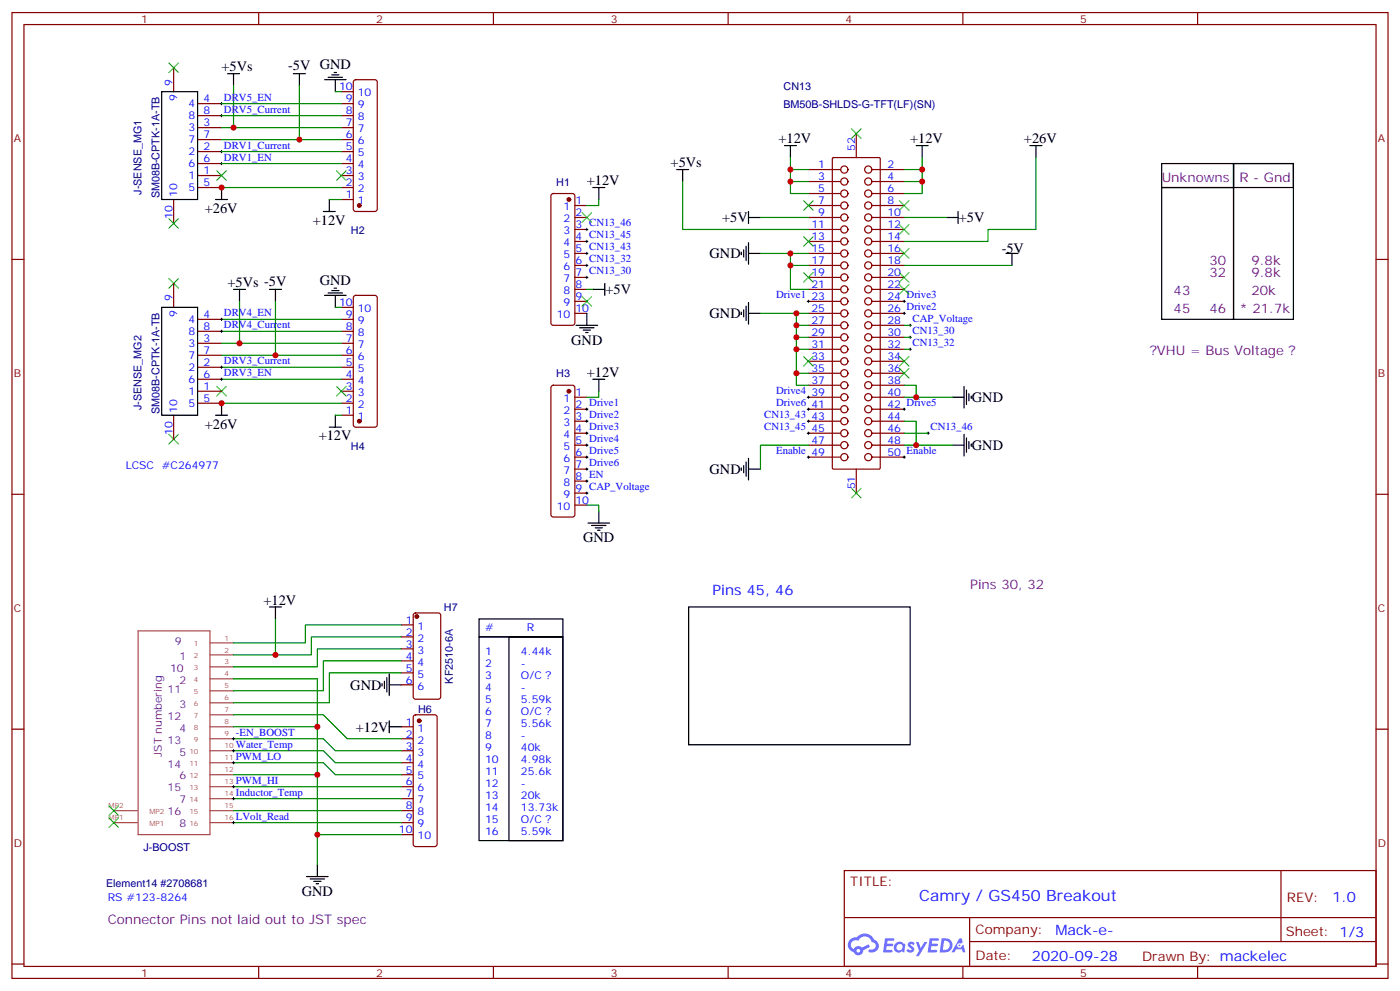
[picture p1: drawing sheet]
<svg xmlns="http://www.w3.org/2000/svg" width="412mm" height="292mm" viewBox="0 0 412 292" stroke-linecap="round" stroke-linejoin="round" font-family="sans-serif">
<g fill="none" stroke="#870000" stroke-width=".35">
<path d="M3.5 3.7h405.4v284.3h-405.4zM7.1 7.2h398.2v277.3h-398.2zM76.2 3.7v3.5M145.3 3.7v3.5M214.5 3.7v3.5M283.6 3.7v3.5M352.8 3.7v3.5M3.5 76.4h3.6M405.3 76.4h3.6M3.5 145.5h3.6M405.3 145.5h3.6M3.5 214.7h3.6"/>
<path d="M405.3 214.7h3.6M248.7 256.3h156.6v28.2h-156.6zM377.3 256.3v20.9M248.7 270.1h156.5M285.6 277.2h119.6M285.6 270.1v14.2M3.5 283.8h3.6M76.2 284.5v3.5M145.3 284.5v3.5M214.5 284.5v3.5M283.6 284.5v3.5M352.8 284.5v3.5"/>
<path d="M405.3 283.8h3.6"/>
</g>
<g fill="#5487ff">
<path d="M267.7 277.5a1.22 1.22 0 0 1 1.7 .2l-.4 .6a.47 .47 0 0 0-.3-.4 .47 .47 0 0 0-.5 .2l.1 .2a1.14 1.14 0 0 1 .8 1.8 1.14 1.14 0 0 1-1.9 0l-.2-.2 .5-.6 .7 .5a.29 .29 0 0 0 .3-.3 .29 .29 0 0 0-.2-.3 1.04 1.04 0 0 1-.6-1.7z"/>
<path d="M260.7 276.2h2.4l.3 .2-.2 .5-1.8 .1-.1 .8h1.5l.3 .4-.3 .4h-1.6l-.2 1.1h1.7l.2 .3-.2 .3-2.6 .1z"/>
<path d="M273.8 276.2h2.4l.3 .2-.1 .5-1.8 .1-.2 .8h1.6l.3 .4-.4 .4-1.6-.1-.1 1.1 1.7 .1 .2 .3-.2 .3-2.6 .1z"/>
<path d="M282.6 276.2h.7l.3 1.3-.6 .3a.69 .69 0 0 0-1 .3 .69 .69 0 0 0 .4 .9 .69 .69 0 0 0 .9-.6l.5-.2 .6 2.2h-.8l-.2-.9h-1.8l-.5 .9h-.8z"/>
<path d="M269.8 277.3h.8l.6 1.8 1.1-1.8h.9l-2.6 4.2h-.8l.9-1.5z"/>
<path d="M277.4 276.2l-.6 4.2h1.3a2.11 2.11 0 0 0 2.5-2.1 2.11 2.11 0 0 0-2.5-2.1zM278.1 277a1.39 1.39 0 0 1 1.7 1.4 1.39 1.39 0 0 1-1.8 1.2h-.3z"/>
<path d="M263.7 277.8a1.54 1.54 0 0 0-.1 2.2 1.54 1.54 0 0 0 2.2 .1l.6 .3 .3-2.3-.2-.3h-.4a1.49 1.49 0 0 0-2.4 0zM264 278.8a.94 .94 0 0 1 1.8 0 .94 .94 0 0 1-1.8 0z"/>
<path d="M250.4 276.6a2.18 2.18 0 0 0 1.1 3.7 1.44 1.44 0 0 0 1.6 .9 1.44 1.44 0 0 0 1.2-1.4l2-1.1-.5-.7-1.9 1a1.47 1.47 0 0 0-2.4 .4 1.39 1.39 0 0 1-.7-1.9 1.39 1.39 0 0 1 2-.5 2.12 2.12 0 0 1 2.2-1.3 2.12 2.12 0 0 1 1.9 1.7 1.14 1.14 0 0 1 1.1 1.4 1.14 1.14 0 0 1-1.7 .7 .43 .43 0 0 0-.5 .4 .43 .43 0 0 0 .4 .5 1.98 1.98 0 0 0 2.5-1.2 1.98 1.98 0 0 0-1.2-2.6 3.1 3.1 0 0 0-5.3-.6l-.9 .1zM252.3 279.9a.55 .55 0 0 1 1.1 0 .55 .55 0 0 1-1.1 0z"/>
<circle cx="282.6" cy="278.3" r=".26"/>
</g>
<path d="M245.2 46.6l.3-.2h13.4l.4 .3v91.1l-.4 .3h-13.4l-.3-.3z" fill="none" stroke="#870000" stroke-width=".35"/>
<g fill="#fff" stroke="#870000" stroke-width=".35">
<circle cx="248.7" cy="53.4" r="1.06"/>
<circle cx="255.8" cy="57" r="1.06"/>
<circle cx="248.7" cy="57" r="1.06"/>
<circle cx="255.8" cy="53.4" r="1.06"/>
<circle cx="248.7" cy="49.9" r="1.06"/>
<circle cx="255.8" cy="49.9" r="1.06"/>
<circle cx="248.7" cy="60.5" r="1.06"/>
<circle cx="255.8" cy="64" r="1.06"/>
<circle cx="248.7" cy="64" r="1.06"/>
<circle cx="255.8" cy="60.5" r="1.06"/>
<circle cx="248.7" cy="67.6" r="1.06"/>
<circle cx="255.8" cy="71.1" r="1.06"/>
<circle cx="248.7" cy="71.1" r="1.06"/>
<circle cx="255.8" cy="67.6" r="1.06"/>
<circle cx="255.8" cy="74.6" r="1.06"/>
<circle cx="248.7" cy="74.6" r="1.06"/>
<circle cx="255.8" cy="78.1" r="1.06"/>
<circle cx="248.7" cy="78.1" r="1.06"/>
<circle cx="255.8" cy="81.7" r="1.06"/>
<circle cx="248.7" cy="81.7" r="1.06"/>
<circle cx="255.8" cy="85.2" r="1.06"/>
<circle cx="248.7" cy="85.2" r="1.06"/>
<circle cx="255.8" cy="88.7" r="1.06"/>
<circle cx="248.7" cy="88.7" r="1.06"/>
<circle cx="255.8" cy="92.3" r="1.06"/>
<circle cx="248.7" cy="92.3" r="1.06"/>
<circle cx="255.8" cy="95.8" r="1.06"/>
<circle cx="248.7" cy="95.8" r="1.06"/>
<circle cx="255.8" cy="99.3" r="1.06"/>
<circle cx="248.7" cy="99.3" r="1.06"/>
<circle cx="255.8" cy="102.8" r="1.06"/>
<circle cx="248.7" cy="102.8" r="1.06"/>
<circle cx="255.8" cy="106.4" r="1.06"/>
<circle cx="248.7" cy="106.4" r="1.06"/>
<circle cx="255.8" cy="109.9" r="1.06"/>
<circle cx="248.7" cy="109.9" r="1.06"/>
<circle cx="255.8" cy="113.4" r="1.06"/>
<circle cx="248.7" cy="113.4" r="1.06"/>
<circle cx="255.8" cy="116.9" r="1.06"/>
<circle cx="248.7" cy="116.9" r="1.06"/>
<circle cx="255.8" cy="120.5" r="1.06"/>
<circle cx="248.7" cy="120.5" r="1.06"/>
<circle cx="255.8" cy="124" r="1.06"/>
<circle cx="248.7" cy="124" r="1.06"/>
<circle cx="255.8" cy="127.5" r="1.06"/>
<circle cx="248.7" cy="127.5" r="1.06"/>
<circle cx="255.8" cy="131.1" r="1.06"/>
<circle cx="248.7" cy="131.1" r="1.06"/>
<circle cx="255.8" cy="134.6" r="1.06"/>
<circle cx="248.7" cy="134.6" r="1.06"/>
</g>
<g fill="none" stroke="#870000" stroke-width=".35">
<path d="M51.2 19.9v7.1M58.2 37.6h7.1M58.2 30.5h7.1M58.2 34h7.1M100.5 37.6h3.6M100.5 30.5h3.6M100.5 34h3.6M100.5 27h3.6M104.3 23.7l.5-.2h5.6l.5 .2 .2 .5v37.4l-.2 .5-.5 .2h-5.6l-.5-.3-.2-.4v-37.4zM252.2 39.3v7.1M51.2 58.7v7.1M58.2 51.7h7.1"/>
<path d="M58.2 44.6h7.1M58.2 55.2h7.1M58.2 48.2h7.1M58.2 41.1h7.1M100.5 51.7h3.6M100.5 44.6h3.6M100.5 55.2h3.6M100.5 48.2h3.6M100.5 41.1h3.6M100.5 58.7h3.6M162.5 57.2l.5-.2h5.6l.5 .2 .2 .5v37.4l-.2 .5-.5 .2h-5.6l-.5-.3-.2-.4v-37.4zM238.1 53.4h9.5"/>
<path d="M238.1 57h9.5M238.1 49.9h9.5M256.8 53.4h9.5M256.8 57h9.5M256.8 49.9h9.5M169.3 60.5h3.6M169.3 64h3.6M169.3 67.6h3.6M169.3 71.1h3.6M169.3 74.6h3.6M169.3 78.1h3.6M238.1 60.5h9.5"/>
<path d="M238.1 64h9.5M238.1 67.6h9.5M238.1 71.1h9.5M238.1 74.6h9.5M238.1 78.1h9.5M256.8 60.5h9.5M256.8 64h9.5M256.8 67.6h9.5M256.8 71.1h9.5M256.8 74.6h9.5M256.8 78.1h9.5M51.2 83.4v7.1"/>
<path d="M58.2 94h7.1M58.2 97.5h7.1M100.5 94h3.6M100.5 97.5h3.6M100.5 90.5h3.6M104.3 87.2l.5-.2h5.6l.5 .2 .2 .5v37.4l-.2 .5-.5 .2h-5.6l-.5-.3-.2-.4v-37.4zM169.3 81.7h3.6M169.3 85.2h3.6M169.3 88.7h3.6M169.3 92.3h3.6M238.1 81.7h9.5M238.1 85.2h9.5"/>
<path d="M238.1 88.7h9.5M238.1 92.3h9.5M238.1 95.8h9.5M238.1 99.3h9.5M256.8 81.7h9.5M256.8 85.2h9.5M256.8 88.7h9.5M256.8 92.3h9.5M256.8 95.8h9.5M256.8 99.3h9.5M58.2 115.2h7.1M58.2 108.1h7.1"/>
<path d="M58.2 101.1h7.1M58.2 118.7h7.1M58.2 111.7h7.1M58.2 104.6h7.1M100.5 115.2h3.6M100.5 108.1h3.6M100.5 101.1h3.6M100.5 118.7h3.6M100.5 111.7h3.6M100.5 104.6h3.6M162.5 113.6l.5-.2h5.6l.5 .2 .2 .5v37.4l-.2 .5-.5 .2h-5.6l-.5-.2-.2-.5v-37.4zM169.3 116.9h3.6"/>
<path d="M238.1 102.8h9.5M238.1 106.4h9.5M238.1 109.9h9.5M238.1 113.4h9.5M238.1 116.9h9.5M256.8 102.8h9.5M256.8 106.4h9.5M256.8 109.9h9.5M256.8 113.4h9.5M256.8 116.9h9.5M51.2 122.2v7.1M100.5 122.2h3.6"/>
<path d="M169.3 120.5h3.6M169.3 124h3.6M169.3 127.5h3.6M169.3 131.1h3.6M169.3 134.6h3.6M169.3 138.1h3.6M238.1 120.5h9.5M238.1 124h9.5M238.1 127.5h9.5M238.1 131.1h9.5M238.1 134.6h9.5M252.2 138.1v7.1"/>
<path d="M256.8 120.5h9.5M256.8 124h9.5M256.8 127.5h9.5M256.8 131.1h9.5M256.8 134.6h9.5M169.3 141.6h3.6M169.3 145.2h3.6M169.3 148.7h3.6M118.2 184h3.5M118.2 187.5h3.5M118.2 191h3.5M118.2 194.6h3.5"/>
<path d="M118.2 198.1h3.5M121.9 180.7l.5-.3h6.7l.7 .5v24.2l-.4 .7h-7l-.6-.4-.1-24.2zM118.2 214h3.5M118.2 217.5h3.5M118.2 201.6h3.5M121.9 210.6l.5-.2h5.7l.5 .2 .2 .5v37.4l-.3 .5-.4 .2h-5.7l-.5-.2-.2-.5v-37.4zM118.2 221h3.5M118.2 224.5h3.5M118.2 228.1h3.5M118.2 231.6h3.5M118.2 235.1h3.5M118.2 238.7h3.5"/>
<path d="M118.2 242.2h3.5M118.2 245.7h3.5"/>
</g>
<g fill="none" stroke="#000" stroke-width=".29">
<path d="M64.9 34h.7M64.9 30.5h.7M65.3 30.2v.7M65.3 33.7v.7M64.9 48.2h.7M64.9 44.6h.7M65.3 44.3v.7M65.3 47.8v.7M172.5 78.1h.7M172.5 67.6h.7M172.5 74.6h.7M172.5 71.1h.7"/>
<path d="M172.9 67.2v.7M172.9 70.7v.7M172.9 74.3v.7M172.9 77.8v.7M64.9 97.5h.7M64.9 94h.7M65.3 93.7v.7M65.3 97.2v.7M172.5 81.7h.7M172.9 81.3v.7M237.8 88.7h.7M238.1 88.4v.7"/>
<path d="M266 88.7h.7M266 92.3h.7M266.3 88.4v.7M266.3 91.9v.7M267.8 95.8h.7M267.8 99.3h.7M268.1 95.4v.7M268.1 99v.7M64.9 111.7h.7M64.9 108.1h.7M65.3 107.8v.7M65.3 111.3v.7"/>
<path d="M237.8 116.9h.7M238.1 116.6v.7M267.8 102.8h.7M268.1 102.5v.7M172.5 120.5h.7M172.5 134.6h.7M172.5 124h.7M172.5 127.5h.7M172.5 131.1h.7M172.5 138.1h.7M172.9 120.1v.7M172.9 123.6v.8"/>
<path d="M172.9 127.2v.7M172.9 130.7v.7M172.9 134.2v.7M172.9 137.8v.7M237.8 120.5h.7M237.8 134.6h.7M237.8 124h.7M237.8 127.5h.7M238.1 120.1v.7M238.1 123.6v.8M238.1 127.2v.7M238.1 134.2v.7"/>
<path d="M266 120.5h.7M266 134.6h.7M266.3 120.1v.7M266.3 134.2v.7M273 127.5h.8M273.4 127.2v.7M172.5 141.6h.7M172.5 145.2h.7M172.9 141.3v.7M172.9 144.8v.7M68.4 217.5h.7M68.8 217.1v.7"/>
<path d="M68.4 231.6h.7M68.4 224.5h.7M68.4 235.1h.7M68.4 221h.7M68.8 220.7v.7M68.8 224.2v.7M68.8 231.2v.8M68.8 234.8v.7M68.4 242.2h.7M68.8 241.8v.7"/>
</g>
<g fill="none" stroke="#000" stroke-width=".35">
<path d="M47.6 27h10.6v31.7h-10.6zM67 21.7h3.6M68.8 21.7v3.5M86.4 21.7h3.6M88.2 21.7v3.5M95.6 23.5h6.4M96.7 22.8h4.2M97.7 22h2.1M98.4 21.3h.7M98.8 23.5v3.5M63.5 58.7h3.5M65.3 55.2v3.5"/>
<path d="M97 58.7v3.6M174.6 55.2h3.6M176.4 55.2v3.5M199.3 49.9h3.5M201.1 49.9v3.5M231.1 42.9h3.5M232.8 42.9v3.5M269.9 42.9h3.5M271.6 42.9v3.5M303.4 42.9h3.5M305.2 42.9v3.5M342.2 55.2h21.2v38.8h-21.2z"/>
<path d="M342.2 48.2h21.2v7h-21.2zM363.4 48.2h17.6v45.8h-17.6zM363.4 48.2h17.6v7h-17.6zM95.2 62.3h3.6M218.4 74.3v.7M219.1 73.6v2.1M219.8 72.5v4.2M220.5 74.6h3.5M220.5 62.3v3.5M220.5 71.4v6.4M220.5 64h3.5M278.7 64h3.5"/>
<path d="M282.2 62.3v3.5M296.3 74.6h3.6M298.1 74.6v3.5M47.6 90.5h10.6v31.7h-10.6zM68.8 85.2h3.5M70.6 85.2v3.5M79.4 85.2h3.5M81.1 85.2v3.5M95.6 87h6.4M96.7 86.3h4.2M97.7 85.5h2.1M98.4 84.8h.7"/>
<path d="M98.8 87v3.5M169.7 95.8h6.3M170.7 96.5h4.3M171.8 97.2h2.1M172.5 97.9h.7M172.9 92.3v3.5M174.6 85.2h3.6M178.2 83.4v3.6M218.4 91.9v.7M219.1 91.2v2.1M219.8 90.1v4.3M220.5 89.1v6.3"/>
<path d="M220.5 92.3h3.5M65.3 118.7v3.5M174.6 111.7h3.6M176.4 111.7v3.5M280.5 116.9h3.5M284 113.8v6.3M284.7 114.8v4.3M285.4 115.9v2.1M286.1 116.6v.7M63.5 122.2h3.5M97 125.8h3.5M98.8 122.2v3.6"/>
<path d="M218.4 137.8v.7M219.1 137.1v2.1M219.8 136v4.2M220.5 134.9v6.4M220.5 138.1h3.5M280.5 131.1h3.5M284 127.9v6.3M284.7 128.9v4.3M285.4 130v2.1M286.1 130.7v.7M173.2 154h6.4M174.3 154.7h4.2"/>
<path d="M175.3 155.4h2.1M176 156.1h.7M176.4 150.5v3.5M79.4 178.7h3.5M81.1 178.7v3.5M202.8 178.7h65.3v40.6h-65.3zM113.9 199.5v4.2M114.7 198.4v6.4M141.1 187.5h24.7v60h-24.7zM141.1 182.2h24.7v5.3h-24.7zM149.9 187.5h15.9v60h-15.9zM112.5 201.3v.7"/>
<path d="M113.2 200.6v2.1M114.7 214h3.5M114.7 212.2v3.5M114.7 201.6h3.5M90.3 258.1h6.4M91.4 258.8h4.2M92.4 259.5h2.1M93.5 254.5v3.6M93.1 260.2h.7"/>
</g>
<g fill="none" stroke="#008700" stroke-width=".35">
<path d="M65.3 34h35.2M65.3 30.5h35.2M68.8 25.2v12.4h-3.5M68.8 37.6h31.7M88.2 25.2v15.9h-22.9M98.8 27h1.7M65.3 55.2h35.2M65.3 48.2h35.2M65.3 44.6h35.2M88.2 41.1h12.3M97 58.7h3.5M176.4 58.7v1.8h-3.5"/>
<path d="M201.1 53.4v14.2h37M232.8 46.4v10.6h5.3M232.8 53.4h5.3M232.8 49.9h5.3M266.3 53.4h5.3M266.3 49.9h5.3M271.6 46.4v10.6h-5.3M305.2 46.4v21.2h-14.2v3.5h-24.7M224 64h14.1M224 74.6h14.1M232.8 74.6v3.5h5.3M232.8 78.1v7.1h5.3"/>
<path d="M266.3 64h12.4M266.3 78.1h31.8M65.3 97.5h35.2M65.3 94h35.2M70.6 88.7v12.4M81.1 88.7v15.9M98.8 90.5h1.7M172.9 85.2h1.7M224 92.3h14.1M234.6 92.3v10.5h3.5M234.6 95.8h3.5M234.6 99.3h3.5"/>
<path d="M266.3 99.3h1.8M266.3 95.8h1.8M65.3 118.7h35.2M65.3 111.7h35.2M65.3 108.1h35.2M65.3 104.6h35.2M65.3 101.1h35.2M176.4 115.2v1.7h-3.5M234.6 102.8v7.1h3.5M234.6 109.9v3.5h3.5M266.3 113.4h3.6v3.5M266.3 116.9h14.2"/>
<path d="M266.3 102.8h1.8M98.8 122.2h1.7M238.1 131.1h-14.1v7M266.3 124h3.6v7.1M266.3 131.1h14.2M266.3 127.5h7.1M172.9 148.7h3.5v1.8M68.8 199.8h24.7v28.3M81.1 182.2v10.6M118.2 184h-28.2v5.3h-21.2M118.2 187.5h-26.5v5.3h-22.9M118.2 191h-24.7v5.3h-24.7"/>
<path d="M118.2 194.6h-23v8.8h-26.4M118.2 198.1h-21.2v8.8h-28.2M68.8 210.4h26.4l7.1 7.1h15.9M68.8 217.5h26.4l3.6 3.5h19.4M68.8 214h24.7M68.8 221h26.4l3.6 3.5h19.4M68.8 224.5h26.4l3.6 3.6h19.4M68.8 231.6h49.4M68.8 235.1h49.4M68.8 238.7h49.4M68.8 228.1h24.7M93.5 228.1v26.4"/>
<path d="M68.8 242.2h49.4M93.5 245.7h24.7"/>
</g>
<g fill="none" stroke="#3c3" stroke-width=".35">
<path d="M49.7 18.5l2.9 2.8M52.6 18.5l-2.9 2.8M250.8 37.9l2.8 2.8M253.6 37.9l-2.8 2.8M63.9 50.3l2.8 2.8M66.7 50.3l-2.8 2.8M99.1 50.3l2.9 2.8M102 50.3l-2.9 2.8M236.7 59.1l2.8 2.8M239.5 59.1l-2.8 2.8M264.9 59.1l2.9 2.8M267.8 59.1l-2.9 2.8"/>
<path d="M49.7 64.4l2.9 2.8M52.6 64.4l-2.9 2.8M171.4 62.6l2.9 2.8M174.3 62.6l-2.9 2.8M236.7 69.7l2.8 2.8M239.5 69.7l-2.8 2.8M264.9 66.1l2.9 2.9M264.9 73.2l2.9 2.8M267.8 66.1l-2.9 2.9M267.8 73.2l-2.9 2.8M49.7 82l2.9 2.8M52.6 82l-2.9 2.8"/>
<path d="M171.4 87.3l2.9 2.8M174.3 87.3l-2.9 2.8M236.7 80.3l2.8 2.8M239.5 80.3l-2.8 2.8M264.9 80.3l2.9 2.8M264.9 83.8l2.9 2.8M267.8 80.3l-2.9 2.8M267.8 83.8l-2.9 2.8M63.9 113.8l2.8 2.8M66.7 113.8l-2.8 2.8M99.1 113.8l2.9 2.8M102 113.8l-2.9 2.8"/>
<path d="M236.7 105l2.8 2.8M239.5 105l-2.8 2.8M264.9 105l2.9 2.8M264.9 108.5l2.9 2.8M267.8 105l-2.9 2.8M267.8 108.5l-2.9 2.8M49.7 127.9l2.9 2.8M52.6 127.9l-2.9 2.8M250.8 143.8l2.8 2.8M253.6 143.8l-2.8 2.8M32.1 237.2l2.8 2.9M34.9 237.2l-2.8 2.9"/>
<path d="M32.1 240.8l2.8 2.8M34.9 240.8l-2.8 2.8"/>
</g>
<g fill="none" stroke="#a64a4a" stroke-width=".35">
<path d="M40.7 185.7h21.1v60h-21.1zM61.8 189.3h7M61.8 192.8h7M61.8 196.3h7M61.8 199.8h7M61.8 203.4h7M61.8 206.9h7M61.8 210.4h7M61.8 214h7M61.8 217.5h7M33.5 238.7h7M61.8 221h7"/>
<path d="M61.8 224.5h7M61.8 228.1h7M61.8 231.6h7M61.8 235.1h7M61.8 238.7h7M33.5 242.2h7M61.8 242.2h7"/>
</g>
<g fill="#870000" stroke="#870000" stroke-width=".35">
<circle cx="167.6" cy="58.7" r=".53"/>
<circle cx="167.6" cy="115.2" r=".53"/>
<circle cx="123.5" cy="212.2" r=".53"/>
<circle cx="122.8" cy="181.5" r=".53"/>
<circle cx="105.8" cy="60.5" r=".53"/>
<circle cx="105.8" cy="124" r=".53"/>
</g>
<g fill="#c00">
<circle cx="232.8" cy="53.4" r=".88"/>
<circle cx="232.8" cy="49.9" r=".88"/>
<circle cx="271.6" cy="53.4" r=".88"/>
<circle cx="271.6" cy="49.9" r=".88"/>
<circle cx="232.8" cy="74.6" r=".88"/>
<circle cx="232.8" cy="78.1" r=".88"/>
<circle cx="234.6" cy="92.3" r=".88"/>
<circle cx="234.6" cy="102.8" r=".88"/>
<circle cx="234.6" cy="109.9" r=".88"/>
<circle cx="269.9" cy="131.1" r=".88"/>
<circle cx="269.9" cy="116.9" r=".88"/>
<circle cx="81.1" cy="192.8" r=".88"/>
<circle cx="234.6" cy="99.3" r=".88"/>
<circle cx="234.6" cy="95.8" r=".88"/>
<circle cx="93.5" cy="228.1" r=".88"/>
<circle cx="93.5" cy="214" r=".88"/>
<circle cx="93.5" cy="245.7" r=".88"/>
<circle cx="65.3" cy="55.2" r=".88"/>
<circle cx="88.2" cy="41.1" r=".88"/>
<circle cx="68.8" cy="37.6" r=".88"/>
<circle cx="65.3" cy="118.7" r=".88"/>
<circle cx="70.6" cy="101.1" r=".88"/>
<circle cx="81.1" cy="104.6" r=".88"/>
</g>
<text font-size="4.6" fill="#00f" x="270.8" y="265.3">Camry / GS450 Breakout</text>
<g font-size="4.2">
<text x="65.3" y="21">+5Vs</text>
<text x="84.9" y="20.6">-5V GND</text>
<text x="229.3" y="42.2">+12V</text>
<text x="268.1" y="42.2">+12V</text>
<text x="301.6" y="42.2">+26V</text>
<text x="197.6" y="49.2">+5Vs</text>
<text x="172.9" y="54.5">+12V</text>
<text x="60.3" y="62.7">+26V</text>
<text x="212.7" y="65.5">+5V</text>
<text x="282.4" y="65.5">+5V</text>
<text x="92.1" y="66.1">+12V</text>
<text x="209" y="76">GND</text>
<text x="295.1" y="74.6">-5V</text>
<text x="94.2" y="83.8">GND</text>
<text x="67" y="84.5">+5Vs -5V</text>
<text x="178.3" y="86.6">+5V</text>
<text x="209" y="93.7">GND</text>
<text x="168.3" y="101.4">GND</text>
<text x="172.9" y="110.9">+12V</text>
<text x="286.3" y="118.4">GND</text>
<text x="60.3" y="126.2">+26V</text>
<text x="93.9" y="129.6">+12V</text>
<text x="286.3" y="132.5">GND</text>
<text x="209" y="139.5">GND</text>
<text x="171.8" y="159.6">GND</text>
<text x="77.6" y="178">+12V</text>
<text x="103.2" y="203">GND</text>
<text x="104.8" y="215.4">+12V</text>
<text x="88.9" y="263.7">GND</text>
</g>
<g font-size="4.2" fill="#00f">
<text x="209.9" y="175.2">Pins 45, 46</text>
<text x="392.5" y="265.6">1.0</text>
<text x="310.9" y="275.1">Mack-e-</text>
<text x="304" y="282.9">2020-09-28</text>
</g>
<g font-size="3.9" fill="#609">
<text x="342.2" y="53.4">Unknowns</text>
<text x="365.1" y="53.4">R - Gnd</text>
<text x="356.3" y="78.1">30</text>
<text x="356.3" y="81.7">32</text>
<text x="368.7" y="78.1">9.8k</text>
<text x="368.7" y="81.7">9.8k</text>
<text x="345.7" y="87">43</text>
<text x="368.7" y="87">20k</text>
<text x="345.7" y="92.3">45</text>
<text x="356.3" y="92.3">46</text>
<text x="365.1" y="92.3">* 21.7k</text>
<text x="338.7" y="104.6">?VHU = Bus Voltage ?</text>
<text x="285.8" y="173.4">Pins 30, 32</text>
<text x="31.7" y="272.2">Connector Pins not laid out to JST spec</text>
</g>
<g font-size="3.9" fill="#800">
<text x="250.5" y="260.9">TITLE:</text>
<text x="379.1" y="265.6">REV:</text>
<text x="287.4" y="275.1">Company:</text>
<text x="378.7" y="275.7">Sheet: 1/3</text>
<text x="287.4" y="282.8">Date:</text>
<text x="336.4" y="282.8">Drawn By: mackelec</text>
</g>
<g font-size="3.2" fill="#800">
<text x="41.6" y="6.7">1</text>
<text x="110.8" y="6.7">2</text>
<text x="179.9" y="6.7">3</text>
<text x="249.1" y="6.7">4</text>
<text x="318.2" y="6.7">5</text>
<text x="4.1" y="41.8">A</text>
<text x="405.9" y="41.8">A</text>
<text x="4.1" y="110.9">B</text>
<text x="405.9" y="110.9">B</text>
<text x="4.1" y="180.1">C</text>
<text x="405.9" y="180.1">C</text>
<text x="4.1" y="249.2">D</text>
<text x="405.9" y="249.2">D</text>
<text x="41.6" y="287.5">1</text>
<text x="110.8" y="287.5">2</text>
<text x="179.9" y="287.5">3</text>
<text x="249.1" y="287.5">4</text>
<text x="318.2" y="287.5">5</text>
</g>
<g font-size="3.2" fill="#00f">
<text x="50.8" y="25.2" transform="rotate(-90 50.8 25.2)">9</text>
<text x="52.2" y="29.7" transform="rotate(-90 52.2 29.7)">9</text>
<text x="66" y="29.6">DRV5_EN</text>
<text x="99.9" y="26.6">10</text>
<text x="105.4" y="28.4">10</text>
<text x="55.5" y="31.6">4</text>
<text x="55.5" y="35.1">8</text>
<text x="60" y="30.2">4</text>
<text x="60" y="33.7">8</text>
<text x="66" y="33.2">DRV5_Current</text>
<text x="101.9" y="33.7">8</text>
<text x="101.9" y="30.2">9</text>
<text x="105.4" y="35.5">8</text>
<text x="105.4" y="31.9">9</text>
<text x="55.5" y="38.6">3</text>
<text x="60" y="37.2">3</text>
<text x="60" y="40.7">7</text>
<text x="101.9" y="40.7">6</text>
<text x="101.9" y="37.2">7</text>
<text x="105.4" y="39">7</text>
<text x="55.5" y="45.7">2</text>
<text x="55.5" y="42.2">7</text>
<text x="60" y="44.3">2</text>
<text x="60" y="47.8">6</text>
<text x="66" y="47.3">DRV1_EN</text>
<text x="66" y="43.7">DRV1_Current</text>
<text x="101.9" y="47.8">4</text>
<text x="101.9" y="44.3">5</text>
<text x="105.4" y="46">5</text>
<text x="105.4" y="42.5">6</text>
<text x="251.9" y="44.5" transform="rotate(-90 251.9 44.5)">52</text>
<text x="55.5" y="52.7">1</text>
<text x="55.5" y="49.2">6</text>
<text x="60" y="51.3">1</text>
<text x="101.9" y="51.3">3</text>
<text x="105.4" y="53.1">3</text>
<text x="105.4" y="49.6">4</text>
<text x="241" y="49.6">1</text>
<text x="241" y="53.1">3</text>
<text x="261.4" y="53.1">4</text>
<text x="261.4" y="49.6">2</text>
<text x="52.2" y="58" transform="rotate(-90 52.2 58)">10</text>
<text x="55.5" y="56.3">5</text>
<text x="60" y="54.9">5</text>
<text x="101.9" y="58.4">1</text>
<text x="101.9" y="54.9">2</text>
<text x="105.4" y="56.6">2</text>
<text x="241" y="56.6">5</text>
<text x="261.4" y="56.6">6</text>
<text x="50.8" y="64.5" transform="rotate(-90 50.8 64.5)">10</text>
<text x="105.4" y="60.1">1</text>
<text x="166" y="61.9">1</text>
<text x="166" y="65.4">2</text>
<text x="169.5" y="60.1">1</text>
<text x="169.5" y="63.7">2</text>
<text x="241" y="60.1">7</text>
<text x="241" y="63.7">9</text>
<text x="261.4" y="63.7">10</text>
<text x="261.4" y="60.1">8</text>
<text x="166" y="69">3</text>
<text x="169.5" y="67.2">3 CN13_46</text>
<text x="169.5" y="70.7">4 CN13_45</text>
<text x="239" y="67.2">11</text>
<text x="239" y="70.7">13</text>
<text x="261.4" y="70.7">14</text>
<text x="261.4" y="67.2">12</text>
<text x="166" y="72.5">4</text>
<text x="166" y="76">5</text>
<text x="169.5" y="74.3">5 CN13_43</text>
<text x="169.5" y="77.8">6 CN13_32</text>
<text x="239" y="74.3">15</text>
<text x="239" y="77.8">17</text>
<text x="261.4" y="74.3">16</text>
<text x="261.4" y="77.8">18</text>
<text x="166" y="79.6">6</text>
<text x="166" y="83.1">7</text>
<text x="169.5" y="81.3">7 CN13_30</text>
<text x="239" y="81.3">19</text>
<text x="261.4" y="81.3">20</text>
<text x="50.8" y="88.7" transform="rotate(-90 50.8 88.7)">9</text>
<text x="166" y="86.6">8</text>
<text x="169.5" y="84.8">8</text>
<text x="169.5" y="88.4">9</text>
<text x="228.6" y="87.8">Drive1</text>
<text x="239" y="84.8">21</text>
<text x="239" y="88.4">23</text>
<text x="261.4" y="84.8">22</text>
<text x="261.4" y="88.4">24 Drive3</text>
<text x="52.2" y="93.2" transform="rotate(-90 52.2 93.2)">9</text>
<text x="55.5" y="95.1">4</text>
<text x="60" y="93.7">4</text>
<text x="66" y="93.1">DRV4_EN</text>
<text x="99.9" y="90.1">10</text>
<text x="101.9" y="93.7">9</text>
<text x="105.4" y="95.4">9</text>
<text x="105.4" y="91.9">10</text>
<text x="164" y="93.7">10</text>
<text x="166" y="90.1">9</text>
<text x="169.5" y="91.9">10</text>
<text x="239" y="91.9">25</text>
<text x="239" y="95.4">27</text>
<text x="261.4" y="91.9">26 Drive2</text>
<text x="261.4" y="95.4">28</text>
<text x="268.8" y="94.9">CAP_Voltage</text>
<text x="55.5" y="98.6">8</text>
<text x="60" y="100.7">3</text>
<text x="60" y="97.2">8</text>
<text x="66" y="96.7">DRV4_Current</text>
<text x="101.9" y="100.7">7</text>
<text x="101.9" y="97.2">8</text>
<text x="105.4" y="99">8</text>
<text x="239" y="99">29</text>
<text x="261.4" y="99">30</text>
<text x="268.8" y="98.4">CN13_30</text>
<text x="268.8" y="102">CN13_32</text>
<text x="55.5" y="102.1">3</text>
<text x="55.5" y="105.7">7</text>
<text x="60" y="107.8">2</text>
<text x="60" y="104.2">7</text>
<text x="66" y="107.2">DRV3_Current</text>
<text x="101.9" y="107.8">5</text>
<text x="101.9" y="104.2">6</text>
<text x="105.4" y="106">6</text>
<text x="105.4" y="102.5">7</text>
<text x="239" y="102.5">31</text>
<text x="239" y="106">33</text>
<text x="261.4" y="102.5">32</text>
<text x="261.4" y="106">34</text>
<text x="55.5" y="109.2">2</text>
<text x="55.5" y="112.7">6</text>
<text x="60" y="111.3">6</text>
<text x="66" y="110.8">DRV3_EN</text>
<text x="101.9" y="111.3">4</text>
<text x="105.4" y="113.1">4</text>
<text x="105.4" y="109.5">5</text>
<text x="239" y="109.5">35</text>
<text x="239" y="113.1">37</text>
<text x="261.4" y="109.5">36</text>
<text x="261.4" y="113.1">38</text>
<text x="55.5" y="116.2">1</text>
<text x="55.5" y="119.8">5</text>
<text x="60" y="114.8">1</text>
<text x="60" y="118.4">5</text>
<text x="101.9" y="118.4">2</text>
<text x="101.9" y="114.8">3</text>
<text x="105.4" y="116.6">3</text>
<text x="166" y="118.4">1</text>
<text x="169.5" y="116.6">1</text>
<text x="228.6" y="119.6">Drive6</text>
<text x="228.6" y="116.1">Drive4</text>
<text x="239" y="116.6">39</text>
<text x="261.4" y="116.6">40</text>
<text x="52.2" y="121.5" transform="rotate(-90 52.2 121.5)">10</text>
<text x="101.9" y="121.9">1</text>
<text x="105.4" y="123.6">1</text>
<text x="105.4" y="120.1">2</text>
<text x="166" y="121.9">2</text>
<text x="166" y="125.4">3</text>
<text x="169.5" y="120.1">2 Drive1</text>
<text x="169.5" y="123.6">3 Drive2</text>
<text x="225.1" y="123.1">CN13_43</text>
<text x="239" y="120.1">41</text>
<text x="239" y="123.6">43</text>
<text x="261.4" y="120.1">42 Drive5</text>
<text x="261.4" y="123.6">44</text>
<text x="50.8" y="128" transform="rotate(-90 50.8 128)">10</text>
<text x="166" y="128.9">4</text>
<text x="169.5" y="127.2">4 Drive3</text>
<text x="169.5" y="130.7">5 Drive4</text>
<text x="225.1" y="126.6">CN13_45</text>
<text x="239" y="127.2">45</text>
<text x="239" y="130.7">47</text>
<text x="261.4" y="127.2">46</text>
<text x="261.4" y="130.7">48</text>
<text x="274.1" y="126.6">CN13_46</text>
<text x="166" y="132.5">5</text>
<text x="166" y="136">6</text>
<text x="169.5" y="134.2">6 Drive5</text>
<text x="169.5" y="137.8">7 Drive6</text>
<text x="228.6" y="133.7">Enable 49</text>
<text x="261.4" y="134.2">50 Enable</text>
<text x="37" y="138.1">LCSC</text>
<text x="47.6" y="138.1">#C264977</text>
<text x="166" y="139.5">7</text>
<text x="166" y="143.1">8</text>
<text x="169.5" y="141.3">8 EN</text>
<text x="166" y="146.6">9</text>
<text x="169.5" y="144.8">9 CAP_Voltage</text>
<text x="169.5" y="148.3">10</text>
<text x="251.9" y="144.1" transform="rotate(-90 251.9 144.1)">51</text>
<text x="164" y="150.1">10</text>
<text x="119.5" y="183.6">1</text>
<text x="123" y="185.4">1</text>
<text x="142.9" y="185.7">#</text>
<text x="155.2" y="185.7">R</text>
<text x="119.5" y="187.1">2</text>
<text x="119.5" y="190.7">3</text>
<text x="123" y="188.9">2</text>
<text x="119.5" y="194.2">4</text>
<text x="119.5" y="197.7">5</text>
<text x="123" y="192.4">3</text>
<text x="123" y="196">4</text>
<text x="142.9" y="192.8">1</text>
<text x="142.9" y="196.3">2</text>
<text x="153.5" y="192.8">4.44k</text>
<text x="153.5" y="196.3">-</text>
<text x="119.5" y="201.3">6</text>
<text x="123" y="199.5">5</text>
<text x="123" y="203">6</text>
<text x="142.9" y="199.8">3</text>
<text x="142.9" y="203.4">4</text>
<text x="153.5" y="199.8">O/C ?</text>
<text x="153.5" y="203.4">-</text>
<text x="142.9" y="206.9">5</text>
<text x="153.5" y="206.9">5.59k</text>
<text x="119.5" y="213.6">1</text>
<text x="123" y="215.4">1</text>
<text x="142.9" y="210.4">6</text>
<text x="142.9" y="214">7</text>
<text x="153.5" y="210.4">O/C ?</text>
<text x="153.5" y="214">5.56k</text>
<text x="69.5" y="216.6">-EN_BOOST</text>
<text x="69.5" y="220.1">Water_Temp</text>
<text x="119.5" y="217.1">2</text>
<text x="119.5" y="220.7">3</text>
<text x="123" y="218.9">2</text>
<text x="142.9" y="217.5">8</text>
<text x="142.9" y="221">9</text>
<text x="153.5" y="221">40k</text>
<text x="153.5" y="217.5">-</text>
<text x="69.5" y="223.7">PWM_LO</text>
<text x="119.5" y="224.2">4</text>
<text x="119.5" y="227.7">5</text>
<text x="123" y="222.4">3</text>
<text x="123" y="226">4</text>
<text x="142.9" y="224.5">10</text>
<text x="153.5" y="224.5">4.98k</text>
<text x="69.5" y="230.7">PWM_HI</text>
<text x="119.5" y="231.2">6</text>
<text x="123" y="229.5">5</text>
<text x="123" y="233">6</text>
<text x="142.9" y="228.1">11</text>
<text x="142.9" y="231.6">12</text>
<text x="153.5" y="231.6">-</text>
<text x="153.5" y="228.1">25.6k</text>
<text x="69.5" y="234.2">Inductor_Temp</text>
<text x="119.5" y="234.8">7</text>
<text x="119.5" y="238.3">8</text>
<text x="123" y="236.5">7</text>
<text x="142.9" y="235.1">13</text>
<text x="142.9" y="238.7">14</text>
<text x="153.5" y="235.1">20k</text>
<text x="153.5" y="238.7">13.73k</text>
<text x="69.5" y="241.3">LVolt_Read</text>
<text x="117.5" y="245.4">10</text>
<text x="119.5" y="241.8">9</text>
<text x="123" y="240.1">8</text>
<text x="123" y="243.6">9</text>
<text x="142.9" y="242.2">15</text>
<text x="142.9" y="245.7">16</text>
<text x="153.5" y="242.2">O/C ?</text>
<text x="153.5" y="245.7">5.59k</text>
<text x="123" y="247.1">10</text>
<text x="31.7" y="265.1">RS #123-8264</text>
</g>
<g font-size="3.2" fill="#000080">
<text x="230.8" y="26.4">CN13</text>
<text x="230.8" y="31.7">BM50B-SHLDS-G-TFT(LF)(SN)</text>
<text x="41.7" y="57.3" transform="rotate(-90 41.7 57.3)">J-SENSE_MG1</text>
<text x="47" y="58.4" transform="rotate(-90 47 58.4)">SM08B-CPTK-1A-TB</text>
<text x="163.9" y="54.6">H1</text>
<text x="103.4" y="69">H2</text>
<text x="163.9" y="111.1">H3</text>
<text x="41.7" y="120.8" transform="rotate(-90 41.7 120.8)">J-SENSE_MG2</text>
<text x="47" y="121.9" transform="rotate(-90 47 121.9)">SM08B-CPTK-1A-TB</text>
<text x="103.4" y="132.5">H4</text>
<text x="130.8" y="179.8">H7</text>
<text x="133.4" y="201.3" transform="rotate(-90 133.4 201.3)">KF2510-6A</text>
<text x="123.1" y="209.8">H6</text>
<text x="42.3" y="250.6">J-BOOST</text>
<text x="31.2" y="261">Element14 #2708681</text>
</g>
<g font-size="3.2" fill="#609">
<text x="51.5" y="190">9</text>
<text x="50.1" y="197.7">10</text>
<text x="52.9" y="194.2">1</text>
<text x="52.9" y="201.3">2</text>
<text x="49.4" y="204.1">11</text>
<text x="52.9" y="208.3">3</text>
<text x="49.4" y="211.8">12</text>
<text x="52.9" y="215.4">4</text>
<text x="49.4" y="218.9">13</text>
<text x="47.6" y="222.8" transform="rotate(-90 47.6 222.8)">JST numbering</text>
<text x="49.4" y="226">14</text>
<text x="52.9" y="222.4">5</text>
<text x="49.4" y="233">15</text>
<text x="52.9" y="229.5">6</text>
<text x="52.9" y="236.5">7</text>
<text x="49.4" y="240.1">16</text>
<text x="52.9" y="243.6">8</text>
</g>
<g font-size="2.1" fill="#a54b4b">
<text x="57.1" y="190.3">1</text>
<text x="66.1" y="188.6">1</text>
<text x="57.1" y="193.8">2</text>
<text x="57.1" y="197.4">3</text>
<text x="66.1" y="192.1">2</text>
<text x="66.1" y="195.6">3</text>
<text x="57.1" y="200.9">4</text>
<text x="66.1" y="199.2">4</text>
<text x="66.1" y="202.7">5</text>
<text x="57.1" y="204.4">5</text>
<text x="57.1" y="207.9">6</text>
<text x="66.1" y="206.2">6</text>
<text x="66.1" y="209.7">7</text>
<text x="57.1" y="211.5">7</text>
<text x="57.1" y="215">8</text>
<text x="66.1" y="213.3">8</text>
<text x="57.1" y="218.5">9</text>
<text x="66.1" y="216.8">9</text>
<text x="66.1" y="220.3">10</text>
<text x="55.8" y="222.1">10</text>
<text x="55.8" y="225.6">11</text>
<text x="66.1" y="223.8">11</text>
<text x="66.1" y="227.4">12</text>
<text x="55.8" y="229.1">12</text>
<text x="55.8" y="232.6">13</text>
<text x="66.1" y="230.9">13</text>
<text x="32" y="238">MP2</text>
<text x="44" y="239.7">MP2</text>
<text x="55.8" y="236.2">14</text>
<text x="55.8" y="239.7">15</text>
<text x="66.1" y="234.4">14</text>
<text x="66.1" y="238">15</text>
<text x="32" y="241.5">MP1</text>
<text x="44" y="243.2">MP1</text>
<text x="55.8" y="243.2">16</text>
<text x="66.1" y="241.5">16</text>
</g>
</svg>
